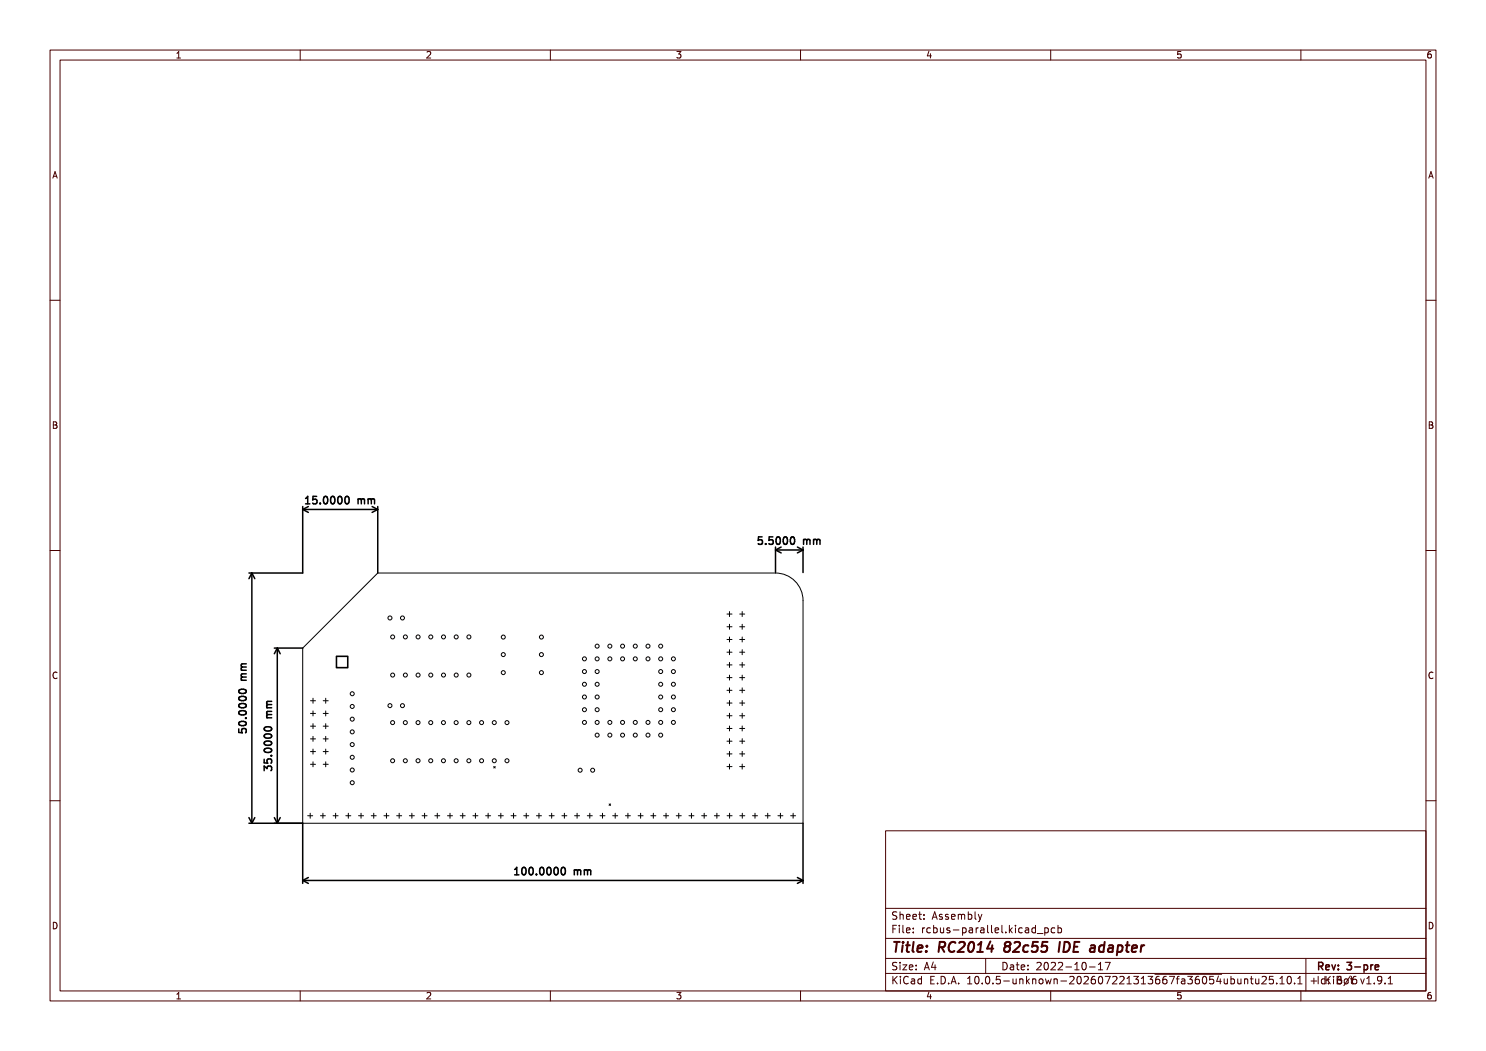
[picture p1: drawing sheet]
<svg xmlns="http://www.w3.org/2000/svg" width="297mm" height="210mm" viewBox="0 0 297 210" stroke-linecap="round" stroke-linejoin="round" font-family="sans-serif">
<path d="M67.2 131.1h2.3v2.3h-2.3z" fill="none" stroke="#000" stroke-width=".32"/>
<g fill="none" stroke="#000" stroke-width=".2">
<path d="M60.5 129.5l15-15h79.5a5.5 5.5 0 0 1 5.5 5.5v44.5h-100zM62.6 139.5v1M65.1 139.5v1M145.3 137.9h1M145.3 135.4h1M145.3 132.9h1M145.3 130.3h1M145.3 127.8h1M145.3 125.2h1M145.3 122.7h1M145.8 122.2v1M145.8 124.7v1"/>
<path d="M145.8 127.3v1M145.8 129.8v1M145.8 132.4v1M145.8 134.9v1M145.8 137.4v1M145.8 140v1M147.8 137.9h1M147.8 135.4h1M147.8 132.9h1M147.8 130.3h1M147.8 127.8h1M147.8 125.2h1"/>
<path d="M147.8 122.7h1M148.3 122.2v1M148.3 124.7v1M148.3 127.3v1M148.3 129.8v1M148.3 132.4v1M148.3 134.9v1M148.3 137.4v1M148.3 140v1M62.1 152.7h1M62.1 150.2h1M62.1 147.6h1"/>
<path d="M62.1 145.1h1M62.1 142.6h1M62.1 140h1M62.6 142.1v1M62.6 144.6v1M62.6 147.1v1M62.6 149.7v1M62.6 152.2v1M64.6 152.7h1M64.6 150.2h1M64.6 147.6h1M64.6 145.1h1"/>
<path d="M64.6 142.6h1M64.6 140h1M65.1 142.1v1M65.1 144.6v1M65.1 147.1v1M65.1 149.7v1M65.1 152.2v1M98.7 153.2l.3 .3M99 153.2l-.3 .3M145.3 153.2h1M145.3 150.6h1M145.3 148.1h1"/>
<path d="M145.3 145.6h1M145.3 143h1M145.3 140.5h1M145.8 142.5v1M145.8 145.1v1M145.8 147.6v1M145.8 150.1v1M145.8 152.7v1M147.8 153.2h1M147.8 150.6h1M147.8 148.1h1M147.8 145.6h1"/>
<path d="M147.8 143h1M147.8 140.5h1M148.3 142.5v1M148.3 145.1v1M148.3 147.6v1M148.3 150.1v1M148.3 152.7v1M61.5 163h1M62 162.5v1M64 163h1M64.5 162.5v1M66.6 163h1"/>
<path d="M67.1 162.5v1M69.1 163h1M69.6 162.5v1M71.7 163h1M72.2 162.5v1M74.2 163h1M74.7 162.5v1M76.7 163h1M77.2 162.5v1M79.3 163h1M79.8 162.5v1M81.8 163h1"/>
<path d="M82.3 162.5v1M84.4 163h1M84.9 162.5v1M86.9 163h1M87.4 162.5v1M89.4 163h1M89.9 162.5v1M92 163h1M92.5 162.5v1M94.5 163h1M95 162.5v1M97.1 163h1"/>
<path d="M97.6 162.5v1M99.6 163h1M100.1 162.5v1M102.1 163h1M102.6 162.5v1M104.7 163h1M105.2 162.5v1M107.2 163h1M107.7 162.5v1M109.8 163h1M110.3 162.5v1M112.3 163h1"/>
<path d="M112.8 162.5v1M114.8 163h1M115.3 162.5v1M117.4 163h1M117.9 162.5v1M119.9 163h1M120.4 162.5v1M121.7 160.6l.3 .3M122 160.6l-.3 .3M122.5 163h1M123 162.5v1M125 163h1"/>
<path d="M125.5 162.5v1M127.5 163h1M128 162.5v1M130.1 163h1M130.6 162.5v1M132.6 163h1M133.1 162.5v1M135.2 163h1M135.7 162.5v1M137.7 163h1M138.2 162.5v1M140.2 163h1"/>
<path d="M140.7 162.5v1M142.8 163h1M143.3 162.5v1M145.3 163h1M145.8 162.5v1M147.9 163h1M148.4 162.5v1M150.4 163h1M150.9 162.5v1M152.9 163h1M153.4 162.5v1M155.5 163h1"/>
<path d="M156 162.5v1M158 163h1M158.5 162.5v1"/>
<circle cx="70.4" cy="138.6" r=".4"/>
<circle cx="77.9" cy="123.5" r=".4"/>
<circle cx="78.5" cy="134.9" r=".4"/>
<circle cx="78.5" cy="127.3" r=".4"/>
<circle cx="80.4" cy="123.5" r=".4"/>
<circle cx="81" cy="134.9" r=".4"/>
<circle cx="81" cy="127.3" r=".4"/>
<circle cx="83.6" cy="134.9" r=".4"/>
<circle cx="83.6" cy="127.3" r=".4"/>
<circle cx="86.1" cy="134.9" r=".4"/>
<circle cx="86.1" cy="127.3" r=".4"/>
<circle cx="88.6" cy="134.9" r=".4"/>
<circle cx="88.6" cy="127.3" r=".4"/>
<circle cx="91.2" cy="134.9" r=".4"/>
<circle cx="91.2" cy="127.3" r=".4"/>
<circle cx="93.7" cy="134.9" r=".4"/>
<circle cx="93.7" cy="127.3" r=".4"/>
<circle cx="100.6" cy="127.3" r=".4"/>
<circle cx="100.6" cy="130.8" r=".4"/>
<circle cx="100.6" cy="134.4" r=".4"/>
<circle cx="108.2" cy="127.3" r=".4"/>
<circle cx="108.2" cy="130.8" r=".4"/>
<circle cx="108.2" cy="134.4" r=".4"/>
<circle cx="116.8" cy="134.2" r=".4"/>
<circle cx="116.8" cy="136.7" r=".4"/>
<circle cx="116.8" cy="131.7" r=".4"/>
<circle cx="116.8" cy="139.3" r=".4"/>
<circle cx="119.3" cy="136.7" r=".4"/>
<circle cx="119.3" cy="134.2" r=".4"/>
<circle cx="119.3" cy="131.7" r=".4"/>
<circle cx="119.4" cy="139.3" r=".4"/>
<circle cx="119.4" cy="129.1" r=".4"/>
<circle cx="121.9" cy="131.7" r=".4"/>
<circle cx="121.9" cy="129.1" r=".4"/>
<circle cx="124.4" cy="131.7" r=".4"/>
<circle cx="124.4" cy="129.1" r=".4"/>
<circle cx="127" cy="131.7" r=".4"/>
<circle cx="127" cy="129.1" r=".4"/>
<circle cx="129.5" cy="131.7" r=".4"/>
<circle cx="129.5" cy="129.1" r=".4"/>
<circle cx="132" cy="136.7" r=".4"/>
<circle cx="132" cy="134.2" r=".4"/>
<circle cx="132" cy="131.7" r=".4"/>
<circle cx="132.1" cy="139.3" r=".4"/>
<circle cx="132.1" cy="129.1" r=".4"/>
<circle cx="134.6" cy="136.7" r=".4"/>
<circle cx="134.6" cy="134.2" r=".4"/>
<circle cx="134.6" cy="131.7" r=".4"/>
<circle cx="134.6" cy="139.3" r=".4"/>
<circle cx="70.4" cy="143.7" r=".4"/>
<circle cx="70.4" cy="156.4" r=".4"/>
<circle cx="70.4" cy="151.3" r=".4"/>
<circle cx="70.4" cy="153.9" r=".4"/>
<circle cx="70.4" cy="141.2" r=".4"/>
<circle cx="70.4" cy="146.2" r=".4"/>
<circle cx="70.4" cy="148.8" r=".4"/>
<circle cx="77.9" cy="141" r=".4"/>
<circle cx="78.5" cy="144.4" r=".4"/>
<circle cx="78.5" cy="152" r=".4"/>
<circle cx="80.4" cy="141" r=".4"/>
<circle cx="81" cy="144.4" r=".4"/>
<circle cx="81" cy="152" r=".4"/>
<circle cx="83.5" cy="144.4" r=".4"/>
<circle cx="83.6" cy="152" r=".4"/>
<circle cx="86.1" cy="144.4" r=".4"/>
<circle cx="86.1" cy="152" r=".4"/>
<circle cx="88.6" cy="144.4" r=".4"/>
<circle cx="88.6" cy="152" r=".4"/>
<circle cx="91.2" cy="144.4" r=".4"/>
<circle cx="91.2" cy="152" r=".4"/>
<circle cx="93.7" cy="144.4" r=".4"/>
<circle cx="93.7" cy="152" r=".4"/>
<circle cx="96.2" cy="144.4" r=".4"/>
<circle cx="96.3" cy="152" r=".4"/>
<circle cx="98.8" cy="144.4" r=".4"/>
<circle cx="98.8" cy="152" r=".4"/>
<circle cx="101.3" cy="144.4" r=".4"/>
<circle cx="101.3" cy="152" r=".4"/>
<circle cx="115.9" cy="153.9" r=".4"/>
<circle cx="116.8" cy="144.4" r=".4"/>
<circle cx="116.8" cy="141.8" r=".4"/>
<circle cx="118.4" cy="153.9" r=".4"/>
<circle cx="119.3" cy="146.9" r=".4"/>
<circle cx="119.3" cy="144.4" r=".4"/>
<circle cx="119.4" cy="141.8" r=".4"/>
<circle cx="121.9" cy="146.9" r=".4"/>
<circle cx="121.9" cy="144.4" r=".4"/>
<circle cx="124.4" cy="146.9" r=".4"/>
<circle cx="124.4" cy="144.4" r=".4"/>
<circle cx="127" cy="146.9" r=".4"/>
<circle cx="127" cy="144.4" r=".4"/>
<circle cx="129.5" cy="146.9" r=".4"/>
<circle cx="129.5" cy="144.4" r=".4"/>
<circle cx="132" cy="146.9" r=".4"/>
<circle cx="132" cy="144.4" r=".4"/>
<circle cx="132.1" cy="141.8" r=".4"/>
<circle cx="134.6" cy="144.4" r=".4"/>
<circle cx="134.6" cy="141.8" r=".4"/>
</g>
<g fill="none" stroke="#000" stroke-width=".3">
<path d="M61.1 99.6l.4-.4v1.5M63.3 99.2h-.7l-.1 .7 .2-.2 .5 .1 .2 .2-.1 .5-.2 .2-.6-.2M64.8 99.3l.2-.1a.8 .8 0 0 1 .5 .7 .8 .8 0 0 1-.5 .8l-.2-.2-.2-.4zM66.2 99.3l.2-.1a.8 .8 0 0 1 .5 .7 .8 .8 0 0 1-.5 .8l-.2-.2-.1-.4zM67.6 99.3l.3-.1a.8 .8 0 0 1 .5 .7 .8 .8 0 0 1-.5 .8l-.3-.2-.1-.4zM69.1 99.3l.2-.1a.8 .8 0 0 1 .5 .7 .8 .8 0 0 1-.5 .8l-.2-.2-.2-.4zM71.6 99.7v1M71.6 99.8l.4-.1 .2 .2M72.2 99.9l.2-.2h.4l.1 1M72.2 99.9v.8M73.6 99.8l.4-.1 .2 .2M73.6 99.7v1"/>
<path d="M74.2 99.9l.2-.2h.4l.1 1M74.2 99.9v.8M50.3 114.5v50M50.3 114.5l.6 1.1M50.3 114.5l-.5 1.1M60.5 101.2v13.3h-10.7M60.5 101.8h15M60.5 101.8l1.1 .6M61.1 100.7h.8M61.6 101.2l-1.1 .6M64 100.5v.2M74.4 101.2l1.1 .6"/>
<path d="M75.5 101.2v13.3M75.5 101.8l-1.1 .6M152.3 107.3h-.7l-.1 .7 .2-.2 .5 .1 .2 .2-.1 .5-.2 .2-.6-.2M153 108.6v.2M154.5 107.3h-.7l-.1 .7 .2-.2 .5 .1 .1 .2v.5l-.3 .2-.5-.2M155 109.3v5.1M155 109.9h5.5M155 109.9l1.1 .6M155.2 107.4l.3-.1a.8 .8 0 0 1 .5 .7 .8 .8 0 0 1-.5 .8l-.3-.2-.1-.4zM156.1 109.3l-1.1 .6M156.7 107.4l.2-.1a.8 .8 0 0 1 .5 .7 .8 .8 0 0 1-.5 .8l-.2-.2-.2-.4zM158.1 107.4l.2-.1a.8 .8 0 0 1 .5 .7 .8 .8 0 0 1-.5 .8l-.2-.2-.1-.4z"/>
<path d="M159.4 109.3l1.1 .6M160.5 109.3v5.1M160.5 109.9l-1.1 .6M160.6 107.8v1M160.6 107.9l.4-.1 .2 .2M161.2 108l.3-.2h.3l.1 1M161.2 108v.8M162.6 107.9l.4-.1 .3 .2M162.6 107.8v1M163.3 108l.2-.2h.3l.1 1M163.3 108v.8M47.9 137.9a.81 .81 0 0 1 1.3 .3 .85 .85 0 0 1-1.5-.1z"/>
<path d="M47.9 139.3a.81 .81 0 0 1 1.3 .3 .85 .85 0 0 1-1.5-.1zM48.2 135.9h1M48.2 133.9h1M48.4 135.3l-.2 .2 .2 .4M48.4 133.3l-.2 .2 .2 .4M48.4 135.3h.8M48.4 133.3h.8M49.2 132.6l-.9 .1-.1 .4 .2 .2M49.2 134.6l-.9 .1-.1 .4 .2 .2M54.8 129.5h5.7M55.4 129.5v35M55.4 129.5l.6 1.1"/>
<path d="M55.4 129.5l-.6 1.1M47.7 145.6v.8h.7l-.1-.2 .1-.5 .2-.1h.5l.1 .3-.1 .5M47.9 140.7a.81 .81 0 0 1 1.3 .4 .85 .85 0 0 1-1.5-.2zM47.9 142.1a.81 .81 0 0 1 1.3 .4 .85 .85 0 0 1-1.5-.1zM47.9 144.3a.81 .81 0 0 1 1.3 .3 .85 .85 0 0 1-1.5-.1zM49.1 143.5h.1M52.8 151.7v.7l.7 .1-.1-.2v-.5l.3-.2 .5 .1 .1 .2-.1 .6M52.8 154v-.9l.6 .5 .1-.5h.7l.1 .3-.1 .6M52.9 145.4a.89 .89 0 0 1 1.4 .3 .85 .85 0 0 1-1.5-.1zM52.9 146.9a.89 .89 0 0 1 1.4 .2 .85 .85 0 0 1-1.5-.1zM52.9 148.3a.89 .89 0 0 1 1.4 .3 .85 .85 0 0 1-1.5-.2zM52.9 149.7a.89 .89 0 0 1 1.4 .3 .85 .85 0 0 1-1.5-.1z"/>
<path d="M53.3 141.4h1M53.3 143.4h1M53.5 142.8l-.2 .2 .1 .4M53.5 140.8l-.2 .2 .1 .4M53.5 142.8h.8M53.5 140.8h.8M54.2 151h.1M54.3 140.1l-.9 .1-.1 .4 .2 .2M54.3 142.1l-.9 .1-.1 .4 .2 .2M49.8 164.5h10.7v12M49.8 163.4l.5 1.1M50.9 163.4l-.6 1.1"/>
<path d="M54.8 163.4l.6 1.1M56 163.4l-.6 1.1M60.5 175.9h100M60.5 175.9l1.1 .6M61.6 175.3l-1.1 .6M102.9 174.8h.8M102.9 173.7l.4-.4v1.5M104.5 173.4l.1-.1a.8 .8 0 0 1 .6 .8 .8 .8 0 0 1-.6 .7 1 1 0 0 1-.1-1.4zM105.9 173.5l.2-.2a.8 .8 0 0 1 .5 .8 .8 .8 0 0 1-.5 .7l-.2-.1-.2-.5zM107.2 174.7v.1M108 173.5l.2-.2a.8 .8 0 0 1 .5 .8 .8 .8 0 0 1-.5 .7l-.2-.1-.1-.5zM109.4 173.5l.2-.2a.8 .8 0 0 1 .6 .8 .8 .8 0 0 1-.6 .7l-.2-.1-.1-.5z"/>
<path d="M110.9 173.4l.2-.1a.8 .8 0 0 1 .5 .8 .8 .8 0 0 1-.5 .7 1 1 0 0 1-.2-1.4zM112.3 173.5l.2-.2a.8 .8 0 0 1 .5 .8 .8 .8 0 0 1-.5 .7l-.2-.1-.2-.5zM114.8 174l.4-.2 .2 .2M114.8 173.8v1M115.4 174l.2-.2 .4 .1 .1 .9M115.4 174v.8M116.8 174l.4-.2 .2 .2M116.8 173.8v1M117.4 174l.2-.2 .4 .1 .1 .9M117.4 174v.8M159.4 175.3l1.1 .6M160.5 164.5v12"/>
<path d="M160.5 175.9l-1.1 .6"/>
</g>
<g fill="none" stroke="#480000" stroke-width=".2">
<path d="M10 10h277v190h-277zM12 12h273v186h-273zM35.3 11.6h.8M35.3 10.7l.4-.4v1.3M60 10v2M85.3 10.4l.5-.1 .3 .4-.8 .9h.8M110 10v2M135.3 10.3h.8l-.4 .5 .3 .1v.6l-.2 .1-.5-.1M160 10v2M185.7 10.2l-.4 1h.9M186 10.7v.9M210 10v2"/>
<path d="M236 10.3h-.6l-.1 .6 .2-.1 .5 .1 .1 .1-.1 .5-.2 .1-.5-.1M260 10v2M286 10.3l-.4 .1-.2 .2-.1 .7 .3 .3 .4-.1 .1-.5-.1-.1-.4-.1-.3 .2M10.6 35.6l.4-1.3 .4 1.3M10.7 35.2h.6M285.6 35.6l.4-1.3 .4 1.3M285.7 35.2h.6M10 60h2M285 60h2M10.7 84.3h.4l.2 .2-.2 .4 .2 .1 .1 .3-.2 .3h-.5zM10.7 84.9h.4M285.7 84.3h.4l.2 .2-.2 .4 .2 .1 .1 .3-.2 .3h-.5z"/>
<path d="M285.7 84.9h.4M10 110h2M285 110h2M11.4 134.4a.62 .62 0 0 0-.9 .5 .62 .62 0 0 0 .7 .7l.2-.1M286.4 134.4a.62 .62 0 0 0-.9 .5 .62 .62 0 0 0 .7 .7l.2-.1M10 160h2M285 160h2M177 166h108v32h-108zM10.7 184.3a.66 .66 0 0 1 .7 .6 .66 .66 0 0 1-.7 .7zM35.3 198.7l.4-.4v1.3M35.3 199.6h.8M60 198v2"/>
<path d="M85.3 198.4l.5-.1 .3 .4-.8 .9h.8M110 198v2M135.3 198.3h.8l-.4 .5 .3 .1v.6l-.2 .1-.5-.1M160 198v2M177 194.5h108M177 191.5h108M177 187.5h108M177 181.5h108M178.5 195.1v1.5M178.5 185.6h.5M178.7 195.7l.6 .9M179.2 184.9h-.7v1.5"/>
<path d="M179.2 192.4l-.5-.1-.2 .1v.5l.6 .3 .1 .3-.2 .3-.6-.1M179.2 182.3l-.5-.1-.2 .1v.5l.6 .3 .1 .3-.2 .3-.6-.1M179.3 195.1l-.8 .9M179.7 184.9v.1M179.7 185.4v1M179.9 182.2v1.5M179.9 192.3v.1M179.9 192.8v1M179.9 182.8l.2-.1 .4 .1v.9M180 195.1v.1M180 195.6v1M180.5 192.8h.7l-.7 1h.7"/>
<path d="M180.5 184.9v1.3l.2 .2M181.2 185.9l.7-.2-.1-.2-.4-.1-.2 .2v.7h.6M181.2 183.2l.7-.1-.1-.3-.4-.1-.2 .2v.7h.6M181.5 195.2a.71 .71 0 0 0-1 .5 .71 .71 0 0 0 .7 .9l.3-.1M181.7 193.3l.8-.1-.1-.3-.4-.1-.3 .2 .1 .7h.6M182.2 195.7h.5l.1 .9M182.5 183.2l.7-.1-.1-.3-.4-.1-.2 .2v.7h.6M182.5 186.3v.1M182.5 185.5v.1M182.8 196h-.5l-.2 .2 .2 .4 .5-.1M183.1 193.7v.1M183.1 192.9v.1"/>
<path d="M183.6 182.7h.6M183.8 182.2v1.3l.4 .2M184.2 195.7l-.5-.1-.2 .3 .1 .6h.6M184.2 195.1v1.5M184.4 185.4v1M184.7 183.6v.1M184.7 182.8v.1M184.7 193.8l.5-1.5 .5 1.5M184.8 185.4l-.4 .3M184.9 193.4h.7M185.7 198.2l-.4 1h.9M186 185.5l-.5-.1-.3 .3 .2 .6h.6"/>
<path d="M186 198.7v.9M186 195.8h.5M186.3 183.7l.5-1.5 .5 1.5M186.5 183.3h.7M186.5 192.2l-.3 1.1h.9M186.6 185.5l.4-.1 .3 .3-.1 .6h-.6M186.6 184.9v1.5M186.7 195.1h-.7v1.5h.7M186.9 192.8v1M187.4 196.5v.1M188 185.4v.9l.4 .1 .2-.1M188.1 195.1a.76 .76 0 0 1 .9 .7 .76 .76 0 0 1-.9 .8z"/>
<path d="M188.3 182.8l-.3-.1-.3 .2 .1 .2 .5 .2v.3h-.6M188.6 185.4v1M189.5 182.8l-.3-.1-.2 .2v.2l.5 .2v.3h-.5M189.6 196.5v.1M189.8 185.5l-.3-.1-.3 .2 .1 .2 .5 .2v.3h-.6M190.1 196.6l.5-1.5 .5 1.5M190.2 183.2l.7-.1-.1-.3-.4-.1-.2 .2v.7h.6M190.2 196.2h.8M190.5 185.8h1.2M191.5 182.8l.5-.1 .2 .2M191.5 182.7v1M191.6 196.5v.1"/>
<path d="M192.2 182.9l.2-.2 .3 .1 .1 .9M192.2 182.9v.8M192.4 185.5l.4-.1 .3 .3-.1 .6h-.6M192.4 185.4v1.5M193.4 196.6h.8M193.4 195.5l.4-.4v1.5M193.5 182.8l.5-.1 .2 .3-.1 .6h-.6M193.5 182.2v1.5M193.7 185.5h.6l.1 .9M194.4 185.7l-.5 .1-.2 .2 .2 .4 .5-.1M194.9 182.2v1.3l.2 .2M195 195.2l.2-.1a.8 .8 0 0 1 .5 .7 .8 .8 0 0 1-.5 .8l-.2-.1-.2-.5z"/>
<path d="M195.1 185.4v1M195.5 185.4l-.4 .3M195.5 182.7l.4 1M195.9 183.7l-.4 .5M196 185.5h.6l.1 .9M196.2 182.7l-.3 1M196.3 196.5v.1M196.7 185.7l-.5 .1-.2 .2 .2 .4 .5-.1M197 191.5v3M197.1 195.2l.2-.1a.8 .8 0 0 1 .5 .7 .8 .8 0 0 1-.5 .8l-.2-.1-.1-.5zM197.4 184.9v1.3l.2 .2M198.2 184.9v1.3l.2 .2"/>
<path d="M198.5 196.5v.1M198.9 185.9l.7-.2-.1-.2-.4-.1-.2 .2 .1 .7h.5M199.9 195.1h-.7l-.1 .7 .2-.1h.5l.2 .3-.1 .5-.2 .1-.6-.1M200.2 184.9v1.3l.3 .2M200.5 192.3a.76 .76 0 0 1 .8 .7 .76 .76 0 0 1-.8 .8zM200.6 196h1.1M201 186.3v.1M201.7 184.9v1.5M201.9 185.8l.4 .6M202 192.9h.5l.1 .9M202.3 185.4l-.6 .6M202.5 195.6v.9l.4 .1 .2-.1"/>
<path d="M202.6 193.2h-.5l-.2 .2 .2 .4 .5-.1M203 184.9v.1M203 185.4v1M203.1 192.8h.6M203.1 195.6v1M203.3 192.3v1.3l.4 .2M203.8 195.7l.2-.1 .4 .1 .1 .9M203.8 195.6v1M204.1 193.3l.7-.1-.1-.3-.4-.1-.2 .2 .1 .7h.5M204.3 185.5l-.4-.1-.3 .3 .1 .6h.6M205 185.5h.5l.1 .9M205.2 195.1v1.5"/>
<path d="M205.3 196l.4 .6M205.5 193.7v.1M205.5 192.9v.1M205.6 185.7l-.5 .1-.2 .2 .2 .4 .5-.1M205.7 195.6l-.5 .6M206.4 195.7l.2-.1 .4 .1v.9M206.4 195.6v1M207 185.5l-.5-.1-.3 .3 .2 .6h.6M207 184.9v1.5M207.2 192.4l.6-.1 .3 .4-.9 1.1h.9M207.3 186.5h1.2M207.8 195.7l.4-.1 .3 .3v.4l-.3 .3-.4-.1-.1-.2z"/>
<path d="M208.8 185.5l.4-.1 .3 .3-.1 .6h-.6M208.8 185.4v1.5M208.9 192.4l.1-.1a.8 .8 0 0 1 .5 .7 .8 .8 0 0 1-.5 .8 1 1 0 0 1-.1-1.4zM209 195.6l.2 1 .3-.7 .3 .7 .3-1M210 198v2M210.1 192.4l.6-.1 .3 .4-1 1.1h1M210.7 195.7l.2-.1 .3 .1 .1 .9M210.7 195.6v1M210.8 185.5l-.4-.1-.3 .3 .1 .6h.6M211.5 185.5l.4-.1 .3 .3-.2 .6h-.5M211.5 184.9v1.5M211.5 192.4l.6-.1 .3 .4-.9 1.1h.9"/>
<path d="M212 196h1.2M213 193.2h1.2M213.8 195.2l.6-.1 .3 .4-1 1.1h1M214.8 193.8h.9M214.8 192.7l.4-.4v1.5M215.5 195.2l.1-.1a.8 .8 0 0 1 .5 .7 .8 .8 0 0 1-.5 .8 1 1 0 0 1-.1-1.4zM216.5 192.4l.1-.1a.8 .8 0 0 1 .5 .7 .8 .8 0 0 1-.5 .8 1 1 0 0 1-.1-1.4zM216.7 195.2l.5-.1 .3 .4-.9 1.1h.9M217.7 193.2h1.2M218.8 195.1l-.4 .1a1.01 1.01 0 0 0 0 1.4l.5-.1 .1-.5-.3-.3h-.3l-.3 .3M219.5 193.8h.9M219.5 192.7l.5-.4v1.5"/>
<path d="M219.7 195.2l.2-.1a.8 .8 0 0 1 .5 .7 .8 .8 0 0 1-.5 .8l-.2-.1-.2-.5zM220.9 192.3h1l-.7 1.5M220.9 195.1h1l-.7 1.5M222.4 195.2l.6-.1 .2 .4-.9 1.1h.9M223.8 195.2l.6-.1 .3 .4-1 1.1h1M225.2 196.6h.9M225.2 195.5l.5-.4v1.5M226.6 195.1h.9l-.5 .6 .5 .1v.7l-.3 .1-.6-.1M228.1 196.6h.9M228.1 195.5l.4-.4v1.5M229.5 195.1h.9l-.5 .6 .4 .1v.7l-.2 .1-.6-.1M230.8 194.7h13.4"/>
<path d="M231.7 195.1l-.5 .1a1.01 1.01 0 0 0 0 1.4l.5-.1 .1-.5-.3-.3h-.3l-.2 .3M233.1 195.1l-.4 .1a1.01 1.01 0 0 0 0 1.4l.5-.1v-.5l-.2-.3h-.3l-.3 .3M233.7 195.1h1l-.6 1.5M235.1 195.6h.6M235.7 195.1l-.4 .2v1.3M236 198.3h-.6l-.1 .6 .2-.1 .5 .1 .1 .1-.1 .5-.2 .1-.5-.1M236.2 195.7h.5l.1 .9M236.8 196h-.5l-.2 .2 .2 .4 .5-.1M237.4 195.1h.9l-.5 .6 .4 .1v.7l-.2 .1-.6-.1M239.6 195.1l-.4 .1a1.01 1.01 0 0 0 0 1.4l.5-.1v-.5l-.2-.3h-.5l-.1 .3M240.5 195.2l.2-.1a.8 .8 0 0 1 .5 .7 .8 .8 0 0 1-.5 .8l-.2-.1-.2-.5zM242.5 195.1h-.7l-.1 .7 .3-.1h.5l.1 .3-.1 .5-.2 .1-.6-.1"/>
<path d="M243.5 195l-.3 1.1h.9M243.9 195.6v1M244.7 195.6v.9l.4 .1 .2-.1M245.3 195.6v1M246 195.7l.5-.1 .2 .3-.1 .6h-.6M246 195.1v1.5M247.4 195.6l.1 .9 .3 .1 .2-.1M248 195.6v1M248.7 195.7l.3-.1 .3 .1 .1 .9M248.7 195.6v1M249.9 195.6h.6M250.1 195.1v1.3l.4 .2"/>
<path d="M251 195.6v.9l.4 .1 .2-.1M251.6 195.6v1M252.2 195.2l.6-.1 .3 .4-.9 1.1h.9M254.5 195.1h-.8v.7l.2-.1h.5l.1 .3v.5l-.3 .1-.5-.1M255.2 196.5v.1M255.8 196.6h.9M255.8 195.5l.4-.4v1.5M257.5 195.2l.1-.1a.8 .8 0 0 1 .5 .7 .8 .8 0 0 1-.5 .8 1 1 0 0 1-.1-1.4zM258.7 196.5v.1M259.4 196.6h.8M259.4 195.5l.4-.4v1.5M260 198v2"/>
<path d="M261 191.5v6.5M262 196h1.2M262.6 195.4v1.2M263.5 195.1v1.5M264.8 195.7l-.4-.1-.3 .3 .1 .6h.6M264.8 195.1v1.5M265 195.1v1.5M265.2 195.7l.7 .9M265.5 196.5v.1M265.5 195.7v.1M265.9 195.1l-.9 .9M266.5 195.1v.1"/>
<path d="M266.5 195.6v1M267.2 195.8h.5M267.7 195.8a.4 .4 0 0 1 .4 .4 .4 .4 0 0 1-.3 .4M267.7 195.8a.32 .32 0 0 0 .3-.4 .32 .32 0 0 0-.5-.2 1.16 1.16 0 0 0 0 1.3l.1 .1M268 195.1h-.8v1.5h.7l.2-.1 .1-.5-.2-.3h-.4l-.3 .3M268.8 195.7l.4-.1 .3 .3v.4l-.3 .3-.4-.1-.1-.2zM269.9 195.6h.6M269.9 195l-1.3 2M270.1 195.1v1.3l.4 .2M271 195.1l-.4 .1a1.01 1.01 0 0 0 0 1.4l.5-.1 .1-.5-.3-.3h-.3l-.3 .3M272 195.6l.3 1 .4-1M273.2 196.6h.8"/>
<path d="M273.2 195.5l.4-.4v1.5M274.7 196.5v.1M276.2 195.7l-.3 .3h-.3l-.3-.3 .2-.5 .4-.1 .2 .1a.99 .99 0 0 1-.4 1.4h-.2M276.8 196.5v.1M277.5 196.6h.8M277.5 195.5l.4-.4v1.5M285.7 184.3a.66 .66 0 0 1 .7 .6 .66 .66 0 0 1-.7 .7zM286 198.3l-.4 .1-.2 .2-.1 .8 .3 .2 .4-.1 .1-.5-.1-.1-.4-.1-.3 .2"/>
</g>
<g fill="none" stroke="#480000" stroke-width=".3">
<path d="M263.6 193.1l.7-.1 .1-.2-.1-.4-.2-.1h-.5v1.5M263.9 193.1l.5 .7M265 193.3l.7-.2-.1-.2-.4-.1-.2 .2 .1 .7h.5M266.2 192.8l.4 1 .3-1M267.5 193.6v.2M267.5 192.9v.1M269.2 192.3h.9l-.5 .6 .5 .1v.6l-.3 .2-.6-.2M270.8 193.2h1.1M272.6 192.9l.5-.1 .2 .3-.1 .6h-.6M272.6 192.8v1.5M274 192.8v1M274.4 192.8l-.3 .1-.1 .2"/>
<path d="M274.8 193.3l.8-.2-.1-.2-.4-.1-.3 .2 .1 .7h.6"/>
</g>
<g fill="none" stroke="#480000" stroke-width=".4">
<path d="M178.7 188.2h1.1M179.3 188.2l-.3 2M180.4 188.9l-.1 1.3M180.5 188.2v.2M181.1 188.9h.7M181.5 188.2l-.3 1.7 .1 .2 .4 .1M182.6 188.2l-.2 1.7 .2 .3M183.4 189.5l1-.1-.1-.4h-.7l-.3 .9 .3 .3 .6-.1M185.1 190v.2M185.3 189l-.1 .2M187.7 189.3l1-.1a.52 .52 0 0 0 .2-.5 .52 .52 0 0 0-.3-.5h-.8l-.2 2M188.2 189.3l.5 .9"/>
<path d="M191 188.4a.88 .88 0 0 0-1.1 0 .88 .88 0 0 0-.3 1 .69 .69 0 0 0 .3 .7 .69 .69 0 0 0 .9-.1M191.7 188.4l.3-.2h.5l.3 .2v.4l-.1 .3-1.3 1.1h1.2M193.8 188.4l.1-.1a.44 .44 0 0 1 .7 .3 1.15 1.15 0 0 1-.7 1.6l-.2-.1a1.54 1.54 0 0 1 .1-1.7zM195.3 190.2h1.1M195.5 188.8l.6-.6-.2 2M197.9 188.1l-.6 1.4h1.2M198.3 188.9l-.1 1.3M201.2 189.1l-.3-.2-.1-.3a.64 .64 0 0 1 1.1-.2l.1 .3-.5 .4M201.2 189.1a.65 .65 0 0 0-.4 1 .65 .65 0 0 0 .9-.1 .65 .65 0 0 0 0-.8l-.2-.1M201.2 189.1h.3M202.8 188.4l.3-.2h.5l.2 .2 .1 .4-.2 .3-1.3 1.1h1.3M205.6 189a.66 .66 0 0 0-1 .3l-.1 .5 .1 .3h.8"/>
<path d="M207.5 188.2h-1l-.2 1 .3-.2 .7 .1 .1 .3-.2 .6-.3 .2h-.5l-.2-.2M209.4 188.2h-1l-.2 1 .3-.2 .7 .1 .1 .3-.2 .6-.3 .2h-.5l-.2-.2M211.8 188.2l-.2 2M212.8 188.2a.96 .96 0 0 1 1 .6 .96 .96 0 0 1-.3 1.1l-.5 .3h-.5zM214.7 189.2h.6M215.7 188.2h-.9l-.3 2h1M218 189h.8l-.1 1.2M218.8 189.4h-.6a.4 .4 0 0 0-.4 .4 .4 .4 0 0 0 .3 .4l.6-.1M220.7 189a.66 .66 0 0 0-1 .3l-.1 .5 .2 .3h.8M220.8 188.2l-.3 2M221.6 189h.8l-.1 1.2M222.5 189.4h-.7a.4 .4 0 0 0-.4 .4 .4 .4 0 0 0 .3 .4l.7-.1"/>
<path d="M223.5 189h.7l.2 .3-.1 .5a.65 .65 0 0 1-1 .3M223.5 188.9l-.3 2M225 188.9h.8M225.4 188.2l-.3 1.7 .1 .2 .4 .1M226.2 189.5l1-.1v-.4h-.8l-.2 .9 .2 .3 .6-.1M228.1 188.9l-.1 1.3M228.7 188.9l-.4 .1-.2 .3"/>
</g>
<text font-size="2.7" fill="#fff" x="178" y="190.3">Title: RC2014 82c55 IDE adapter</text>
<g font-size="2" fill="#fff">
<text x="62" y="100.7">15.0000 mm</text>
<text x="152.3" y="108.8">5.5000 mm</text>
<text x="49.3" y="145.5" transform="rotate(-90 49.3 145.5)">50.0000 mm</text>
<text x="54.4" y="153" transform="rotate(-90 54.4 153)">35.0000 mm</text>
<text x="103.9" y="174.9">100.0000 mm</text>
<text x="178" y="183.8">Sheet: Assembly</text>
<text x="178" y="186.5">File: rcbus-parallel.kicad_pcb</text>
<text x="178" y="193.9">Size: A4</text>
<text x="178" y="196.7">KiCad E.D.A. 10.0.5-unknown-202607221313~{667fa36054}ubuntu25.10.1 + KiBot v1.9.1</text>
<text x="200" y="193.9">Date: 2022-10-17</text>
<text x="263" y="196.7">Id: 6/6</text>
<text x="263" y="193.9">Rev: 3-pre</text>
</g>
<g font-size="1.7" fill="#fff">
<text x="35" y="11.6">1</text>
<text x="85" y="11.6">2</text>
<text x="135" y="11.6">3</text>
<text x="185" y="11.6">4</text>
<text x="235" y="11.6">5</text>
<text x="285" y="11.6">6</text>
<text x="10.5" y="35.6">A</text>
<text x="285.5" y="35.6">A</text>
<text x="10.5" y="85.6">B</text>
<text x="285.5" y="85.6">B</text>
<text x="10.5" y="135.6">C</text>
<text x="285.5" y="135.6">C</text>
<text x="10.5" y="185.6">D</text>
<text x="285.5" y="185.6">D</text>
<text x="35" y="199.7">1</text>
<text x="85" y="199.7">2</text>
<text x="135" y="199.7">3</text>
<text x="185" y="199.7">4</text>
<text x="235" y="199.7">5</text>
<text x="285" y="199.7">6</text>
</g>
</svg>
